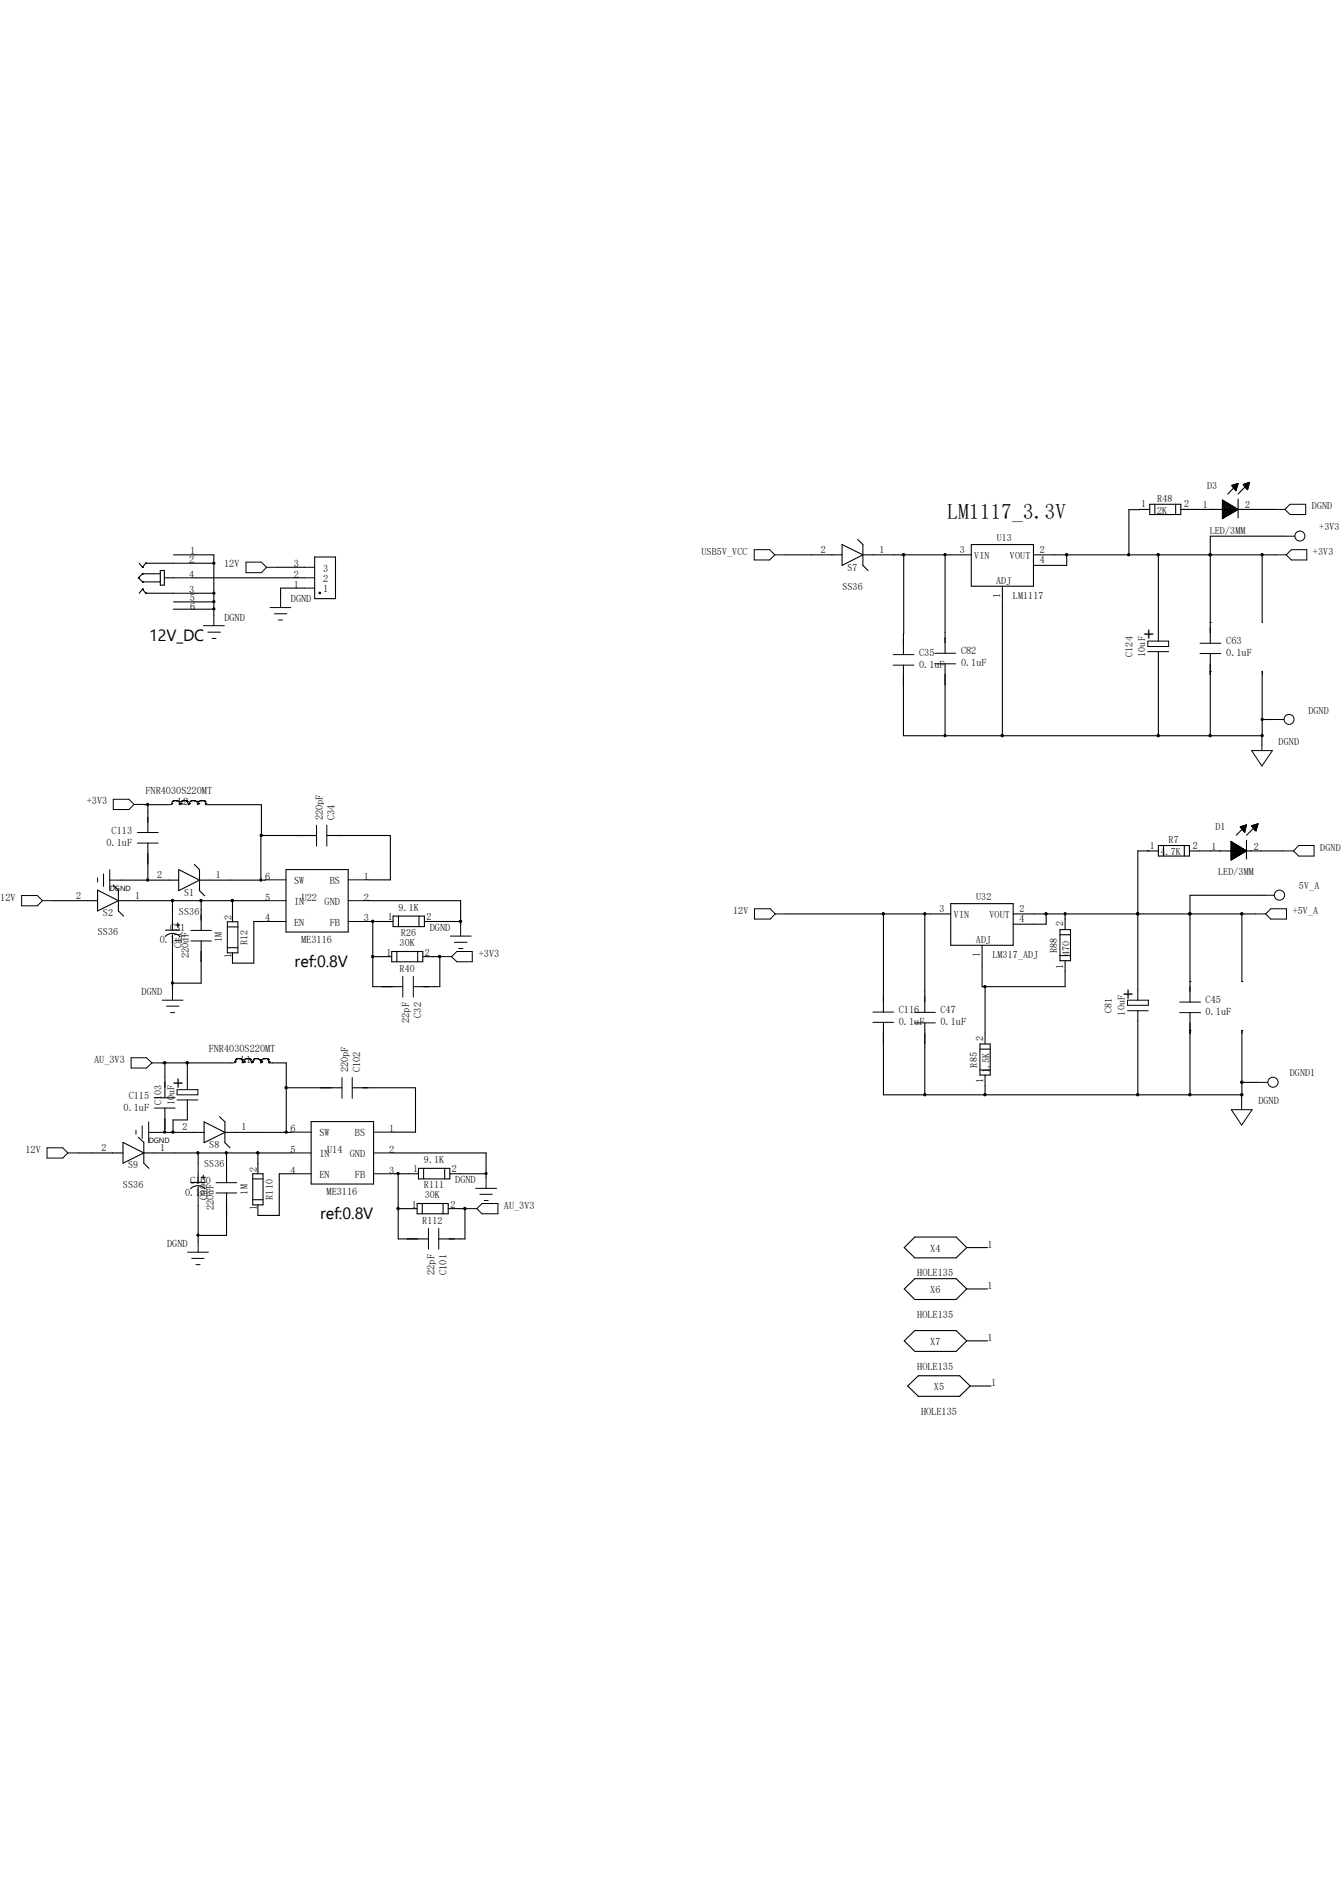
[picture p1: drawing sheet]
<svg xmlns="http://www.w3.org/2000/svg" width="210mm" height="297mm" viewBox="0 0 210 297" stroke-linecap="round" stroke-linejoin="round" font-family="sans-serif">
<g fill="none" stroke="#000" stroke-width=".17">
<path d="M180 79h4.9v1.6h-4.9zM180 79.8h-3.2v7.1M180.8 79v1.6M184.1 79v1.6M184.9 79.8h14.7M191.4 78.3l2.5 1.5-2.5 1.4zM191.4 79.9h2.3M191.4 78.7h.8v2.1M191.4 79h1.3v1.5M191.4 79.7h2.4M191.4 79.5h2.1M191.4 79.4h1.8"/>
<path d="M191.4 79.2h1.6M191.4 78.9h1M191.4 78.5h.5M191.4 78.4h.2M191.5 78.4v2.8M191.7 78.5v2.6M191.8 78.5v2.4M192 78.7v2.2M192.3 78.9v1.8M192.5 79v1.6M192.8 79.1v1.3M192.9 76l1-.3-.4 1.1z"/>
<path d="M193 76v.1h.8M193 79.2v1.1M193.1 76.3h.6M193.1 75.9h.7M193.1 75.9v.4M193.1 79.3v.9M193.2 76.5h.5M193.3 75.9v.6M193.3 79.4v.7M193.3 76.6h.3M193.5 79.5v.5h-2.1M193.5 75.8v1h.1"/>
<path d="M193.6 75.8h.3M193.6 75.7v1M193.6 79.6v.3M193.8 75.7v.4M193.8 79.7v.1M193.9 78.1v3M193.9 75.7l-1.6 1.6M194.7 75.9l1-.4-.3 1.2zM194.7 75.8v.1h.9M194.9 76.1h.6M194.9 75.8h.7M194.9 75.7v.5"/>
<path d="M195 76.3h.5M195.1 75.7v.7M195.1 76.5h.3M195.2 75.6v1h.2M195.4 75.6h.3M195.4 75.6v.9M195.5 75.7l-1.6 1.6M195.6 75.6v.3M21.7 90.5h.1M21.7 90.5l.6 .6M21.8 88.2l.5 .6M22.3 92.2h.1"/>
<path d="M22.3 89.8h.1M22.3 91.1h.1M22.3 88.8h.1M22.3 92.2l.5 .7M22.3 92.2l-.5 .7M22.3 89.8h2.8M22.3 89.8l-.6 .7M22.3 91.1h2.8M22.8 92.9h.1M22.8 88.2h.1M22.8 92.9h4.4M22.8 88.2h4.4"/>
<path d="M22.8 88.2l-.5 .6M25.1 89.3h.6v2.3h-.6zM25.7 90.5h1.5M27.1 95.4h6.4M27.2 86.9h6.3v9.5M27.2 94.2h6.3M30.4 90.5h17.3M30.4 92.9h3.1M30.4 88.2h3.1M33.5 88.2h.1M33.5 92.9h.1M33.5 94.2h.1"/>
<path d="M33.5 95.4h.1M43.4 88.8h4.3M47.7 92.1h-3.8v1.4M49.3 87.2h3.2v6.5h-3.2zM123 86.9h8.9M131.9 85.3l3.2 1.6-3.2 1.6zM134.3 84.5l.8 .8v3.2l.8 .8M135.1 86.9h17M141.5 86.9v15.6M148 86.9v15.4M152.1 85.3h9.7v6.5h-9.7zM157 91.8v23.4"/>
<path d="M161.8 86.9h38M167 86.9v1.6h-5.2M181.4 86.9v13.5M189.5 97.5h.1M189.5 86.9h.1M191.4 81.2h.2M191.4 81h.4M191.4 80.8h.7M191.4 80.7h1M191.4 80.5h1.3M191.4 80.3h1.5M191.4 80.2h1.8"/>
<path d="M197.7 86.9v10.6M201.2 83.9h-11.7v16.8M141.5 104.1v11.1h56.2v-10.1v.5M148 103.9v11.3M181.4 102v13.2M189.5 105.1h.1M189.5 102.3v12.9M197.6 115.2v1.5M197.7 112.6h1.7M15.3 139.4l3.2 1.6-3.2 1.6zM17.7 138.6l.8 .8v3.2l.8 .8M18.8 137.8h9.2"/>
<path d="M22.6 125.9l3.6 .1M23.2 137.8h.1M23.2 126h.1M23.2 126v4.3M23.2 132v5.8M26.9 125.8h.1M26.9 125.8v.2M27 125.5h.1M27 125.5l-.1 .3M27.2 125.3h.1M27.2 125.3h.5M27.2 125.3l-.2 .2"/>
<path d="M27.5 125.3h.1M27.7 125.3h.1M27.7 125.3l.3 .2M28 136.1l3.2 1.7-3.2 1.6zM28 125.5h.1M28 125.5l.2 .3M28.2 125.8h.1M28.2 125.8v.2l.2-.2M28.4 125.5h.1M28.4 125.8h.1M28.4 125.5v.3M28.7 125.3h.1"/>
<path d="M28.7 125.3h.5M28.7 125.3l-.3 .2M28.8 125.3h.1M29.2 125.3h.1M29.2 125.3l.1 .2M29.3 125.5h.1M29.3 125.5l.2 .3M29.5 125.8h.1M29.5 125.8v.2M29.6 125.8h.1M29.6 125.8v.2M29.8 125.5h.1"/>
<path d="M29.8 125.5l-.2 .3M30 125.3h.1M30 125.3h.4M30 125.3l-.2 .2M30.3 125.3h.1M30.4 125.3h.1M30.4 125.3l.4 .2M30.4 135.3l.8 .8v3.3l.8 .9M30.8 125.5h.1M30.8 125.5l.1 .3M30.9 125.8h.1M30.9 125.8v.2l.2-.2"/>
<path d="M31.1 125.5h.1M31.1 125.8h.1M31.1 125.5v.3M31.4 125.3h.1M31.4 125.3h.5M31.4 125.3l-.3 .2M31.6 125.3h.1M31.9 125.3h.1M31.9 125.3l.2 .2M32.1 125.5h.1M32.1 125.5l.1 .3M32.2 125.8h.1"/>
<path d="M32.2 125.8v.2M32.7 126h8.2v4.8M40.9 130.8h.1M41.5 137.8h-10.3M44.8 136.1h9.7v9.8h-9.7zM49.6 130.8h-8.7v7M51.2 130.8h9.9v7h-3.3M179.7 133.2h.1M181.4 132.4h4.9v1.6h-4.9zM181.4 133.2h-3.2v23.4M182.2 132.4v1.6M185.5 132.4v1.6"/>
<path d="M186.3 133.2h14.6M192.8 131.7v2.9M192.8 132.2h.8v2M192.8 131.7l2.4 1.5-2.4 1.5zM192.8 134.5h.2M192.8 134.2h.7M192.8 133.9h1.3M192.8 133.7h1.6M192.8 133.4h2.1M192.8 132.8h1.6v.8M192.8 133.1h2.2M192.8 132.9h1.9"/>
<path d="M192.8 132.6h1.4M192.8 132.4h1.1M192.8 132.1h.5M192.8 132h.3M193 131.9v2.6M193.1 132v2.5M193.3 132.1v2.3h-.5M193.5 132.2v2M193.8 132.4v1.6h-1M193.9 132.5v1.4M194.1 132.5v1.4M194.2 129.5l1-.3-.3 1.1z"/>
<path d="M194.2 129.5h.9M194.3 129.4v.1M194.3 132.6v1.2M194.4 129.7h.7M194.4 129.4v.3M194.5 129.8h.5M194.6 132.8v.8h-1.8M194.7 129.3v.8M194.7 133v.5M194.7 130.1h.2M194.9 129.2v1.1M194.9 133v.3"/>
<path d="M195.1 129.2v.4M195.1 133.1v.2M195.1 129.2h.1M195.2 131.6v2.9M195.2 129.3h-.6v.7h.4M195.2 129.2l-1.6 1.6M196 129.3h.9M196 129.3l1-.4-.3 1.2zM196.1 129.3v.1M196.1 129.5h.8M196.2 129.2v.3M196.3 129.7h.5"/>
<path d="M196.4 129.8h.4M196.4 129.2v.6M196.4 129.2h.6M196.5 130h.3M196.6 129.1v.9M196.7 129.1v1M196.8 129.2l-1.6 1.6M197 129h-.1v.5M8.3 141h7M18.5 141h23M25.9 146.6a1.61 1.61 0 0 1 2.2 0v.1M25.9 145.6h2.3"/>
<path d="M27 141v1.7M27 144.3v1.3M27 146.3v1.3M27 149.2v5.7M27.5 144.8h.7M27.9 144.5v.7M31.5 141v4.7M31.5 147.3v6.6h-4.5M35.6 144.3h1.7v4.9h-1.7zM35.6 148.4h1.7M35.6 145.1h1.7M36.4 141v3.3"/>
<path d="M41.5 144.3h-1.7v6.5h-3.4v-1.6M57.8 144.3h3.8M57.8 141h14.3v3.9M58.4 149.8h2.9M58.4 144.3v10.2h4.7M61.3 149h4.9v1.6h-4.9zM61.6 143.4h4.9v1.7h-4.9zM62.1 149v1.6M62.4 143.4v1.7M65.4 149v1.6M65.6 143.4v1.7M66.2 149.8h2.9"/>
<path d="M66.5 144.3h5.6M68.9 149.8v4.7h-4.2M123.1 143.1h25.8M138.3 143.1v15.4M144.8 143.1v15.4M148.9 141.5h9.8v6.5h-9.8zM153.8 148v6.5h13v-4.1M154.3 154.5v8.9M158.7 143.1h37.9M163.8 143.1v1.6h-5.1M166 145.5h1.6v4.9h-1.6zM166 149.6h1.6"/>
<path d="M166 146.3h1.6M166.8 143.1v2.4M178.2 143.1h.1M178.2 158.2v13.2M186.4 153.7h.1M186.4 143.1h.1M186.4 158.5v12.9M194.5 153.7h.1M194.5 143.1v10.6M198 140.2h-11.6v16.7M19.3 178.9l3.2 1.6-3.2 1.6zM21.7 178.1l.8 .8v3.2l.8 .8"/>
<path d="M24.9 177.3h7.1M25.4 166.4h10.7M25.8 166.4h.1M25.8 166.4v5.5M25.8 173.5v3.8M27.1 177.3h.1M29.3 166.4v4.2M29.3 172.2v3.1h-2.2v2M32 175.6l3.2 1.7-3.2 1.6zM34.4 174.8l.8 .8v3.3l.8 .8M36.8 166.2h.1M36.8 166.2v.2"/>
<path d="M36.9 165.9h.1M36.9 165.9l-.1 .3M37.1 165.7h.1M37.1 165.7h.5M37.1 165.7l-.2 .2M37.4 165.7h.1M37.6 165.7h.1M37.6 165.7l.3 .2M37.9 165.9h.1M37.9 165.9l.2 .3M38.1 166.2h.1M38.1 166.2v.2l.1-.2"/>
<path d="M38.2 165.9h.1M38.2 166.2h.1M38.2 165.9v.3M38.6 165.7h.1M38.6 165.7h.4M38.6 165.7l-.4 .2M38.7 165.7h.1M39 165.7h.1M39 165.7l.2 .2M39.2 165.9h.1M39.2 165.9l.2 .3M39.4 166.2h.1"/>
<path d="M39.4 166.2v.2M39.5 166.2h.1M39.5 166.2v.2M39.7 165.9h.1M39.7 165.9l-.2 .3M39.8 165.7h.1M39.8 165.7h.5M39.8 165.7l-.1 .2M40.2 165.7h.1M40.3 165.7h.1M40.3 165.7l.4 .2M40.7 165.9h.1"/>
<path d="M40.7 165.9l.2 .3M40.9 166.2h.1M40.9 166.2v.2l.1-.2M41 165.9h.1M41 166.2h.1M41 165.9v.3M41.3 165.7h.1M41.3 165.7h.5M41.3 165.7l-.3 .2M41.5 165.7h.1M41.8 165.7h.1M41.8 165.7l.2 .2"/>
<path d="M42 165.9h.1M42 165.9l.1 .3M42.1 166.2h.1M42.1 166.2v.2M42.6 166.4h2.2v10.9M44.8 170.3h8.8M45.5 177.2l-10.3 .1M48.7 175.6h9.8v9.8h-9.8zM55.2 170.3h9.9v6.9h-3.3M138.3 160.1v11.3h56.2v-10.1M144.8 160.1v11.3M153.5 163.4h1.6v4.9h-1.6z"/>
<path d="M153.5 167.5h1.6M153.5 164.3h1.6M154.3 168.3v3.1M186.4 161.3h.1M194.4 171.4v1.5M194.5 169.5h.1M194.5 161.3h.1M194.5 169.5h2.4M12.3 180.5h7M22.5 180.5h23M29.9 186.1a1.52 1.52 0 0 1 2.2 0M29.9 185.1h2.3"/>
<path d="M31 180.5v1.7M31 183.8v1.3M31 185.8v1.3M31 188.7v5.7M31.5 184.3h.7M31.8 184v.6M35.5 180.5v4.7M35.5 186.8v6.6h-4.5M39.6 183.8h1.6v4.8h-1.6zM39.6 187.8h1.6M39.6 184.6h1.6M40.4 180.5v3.3"/>
<path d="M45.5 183.8h-1.8v6.5h-3.3v-1.7M61.8 183.8h3.7M61.8 180.5h14.3v3.9M62.4 189.2h2.9M62.4 183.8v10.2h4.7M65.3 188.4h4.9v1.6h-4.9zM65.5 182.9h4.9v1.7h-4.9zM66.1 188.4v1.6M66.3 182.9v1.7M69.4 188.4v1.6M69.6 182.9v1.7M70.2 189.2h2.9"/>
<path d="M70.4 183.8h5.7M72.8 189.2v4.8h-4.1M143.3 193.7h6.4l1.7 1.6-1.7 1.6h-6.4l-1.7-1.6zM151.4 195.3h3.2M141.6 201.8l1.7-1.6h6.4l1.7 1.6-1.7 1.7h-6.4zM141.6 209.9l1.7-1.6h6.4l1.7 1.6-1.7 1.7h-6.4zM142.2 217l1.6-1.6h6.5l1.6 1.6-1.6 1.6h-6.5zM151.4 201.8h3.2M151.4 209.9h3.2M151.9 217h3.3"/>
<circle cx="50.1" cy="92.8" r=".13"/>
</g>
<g fill="none" stroke="#000" stroke-width=".16">
<path d="M199.6 79.8h1.6M202 79h2.5v1.6h-2.5l-.8-.8zM27.2 90.5h3.2M27.2 92.9h3.2M27.2 88.2h3.2M31.9 98h3.2M32.6 99h1.9M33.2 99.9h.6M33.5 96.4v1.6M38.5 88h2.4l.8 .8-.8 .9h-2.4zM41.7 88.8h1.7M42.3 95.1h3.3"/>
<path d="M43 96.1h1.9M43.6 97.1h.6M43.9 93.5v1.6M47.7 90.5h1.6M47.7 92.1h1.6M47.7 88.8h1.6M118.1 86.1h2.4l.8 .8-.8 .8h-2.4zM121.3 86.9h1.7M199.8 86.9h1.6M201.2 83.9h1.6M202.2 86.1h2.4v1.6h-2.4l-.8-.8zM139.9 102.5h3.2"/>
<path d="M139.9 104.1h3.2M146.4 102.3h3.2M146.4 103.9h3.2M179.7 102h3.3M179.7 100.4h3.3v.8h-3.3zM187.9 100.7h3.3M187.9 102.3h3.3M196 117.5h3.3l-1.7 2.4zM197.6 116.7v.8M199.4 112.6h1.7M15.3 137.5v.6M16.2 136.8v2"/>
<path d="M17.2 137.8h1.6M17.2 136.1v3.3M17.7 125.1h2.5l.8 .8-.8 .8h-2.5zM21 125.9h1.6M21.5 130.3h3.3M21.5 132h3.3M26.2 126h.5M32.2 126h.5M41.5 137.8h3.3M49.6 129.2v3.3M51.2 129.2v3.3M54.5 137.8h3.3"/>
<path d="M200.9 133.2h1.7M203.4 132.4h2.4v1.6h-2.4l-.8-.8zM3.4 140.2h2.4l.8 .8-.8 .8h-2.4zM6.6 141h1.7M25.4 156.6h3.3M26.1 157.5h1.9M26.7 158.5h.6M27 142.7v1.6M27 147.6v1.6M27 154.9v1.7M29.9 145.7h3.2M29.9 147.3h3.2"/>
<path d="M41.5 141h3.3M41.5 144.3h3.3M54.5 141h3.3M54.5 144.3h3.3M63.1 152.9v3.2M64.7 152.9v3.2M69.1 149.8h1.6M70.5 146.6h3.3M70.7 149.8l.8-.8h2.5v1.6h-2.5zM71.2 147.5h1.9M71.8 148.5h.7M72.1 144.9v1.7"/>
<path d="M118.2 142.3h2.4l.8 .8-.8 .8h-2.4zM121.4 143.1h1.7M136.7 158.5h3.3M143.2 158.5h3.3M176.6 158.2h3.2M176.6 156.6h3.2v.8h-3.2zM184.7 156.9h3.3M184.7 158.5h3.3M196.6 143.1h1.6M198 140.2h1.6M199 142.3h2.5v1.6h-2.5l-.8-.8zM7.4 179.7h2.4l.8 .8-.8 .8h-2.4z"/>
<path d="M20.5 165.6h2.4l.9 .8-.9 .8h-2.4zM21.3 177v.6M22.3 176.3v1.9M23.3 177.3h1.6M23.3 175.6v3.3M23.8 166.4h1.6M24.2 171.9h3.2M24.2 173.5h3.2M27.7 172.2h3.3M27.7 170.6h3.3v.8h-3.3zM36.1 166.4h.5M42.1 166.4h.5"/>
<path d="M45.5 177.2h3.2M53.6 168.7v3.3M55.2 168.7v3.3M58.5 177.2h3.3M136.7 160.1h3.3M143.2 160.1h3.3M192.8 173.7h3.3l-1.7 2.4zM194.4 172.9v.8M196.9 169.5h1.6M10.6 180.5h1.7M29.4 196h3.2M30 197h2"/>
<path d="M30.7 198h.6M31 182.2v1.6M31 187.1v1.6M31 194.4v1.6M33.8 185.2h3.3M33.8 186.8h3.3M45.5 180.5h3.2M45.5 183.8h3.2M58.5 180.5h3.3M58.5 183.8h3.3M67.1 192.3v3.3M68.7 192.3v3.3"/>
<path d="M73.1 189.2h1.6M74.5 186.1h3.3M74.7 189.2l.8-.8h2.5v1.6h-2.5zM75.1 187h2M75.8 188h.7M76.1 184.4v1.7"/>
<circle cx="33.5" cy="92.9" r=".17"/>
<circle cx="33.5" cy="94.2" r=".17"/>
<circle cx="33.5" cy="95.3" r=".17"/>
<circle cx="33.5" cy="88.2" r=".17"/>
<circle cx="141.5" cy="86.8" r=".19"/>
<circle cx="148" cy="86.8" r=".18"/>
<circle cx="167" cy="86.8" r=".19"/>
<circle cx="176.7" cy="86.8" r=".18"/>
<circle cx="181.4" cy="86.8" r=".19"/>
<circle cx="189.5" cy="86.8" r=".19"/>
<circle cx="197.6" cy="86.8" r=".18"/>
<circle cx="203.6" cy="83.9" r=".78"/>
<circle cx="148" cy="115.2" r=".18"/>
<circle cx="157" cy="115.2" r=".19"/>
<circle cx="181.4" cy="115.2" r=".19"/>
<circle cx="189.5" cy="115.2" r=".19"/>
<circle cx="197.6" cy="112.6" r=".18"/>
<circle cx="197.6" cy="115.2" r=".18"/>
<circle cx="201.9" cy="112.6" r=".78"/>
<circle cx="23.1" cy="137.8" r=".18"/>
<circle cx="23.1" cy="125.9" r=".17"/>
<circle cx="40.8" cy="137.8" r=".18"/>
<circle cx="40.9" cy="130.8" r=".19"/>
<circle cx="27" cy="153.9" r=".18"/>
<circle cx="27" cy="141" r=".18"/>
<circle cx="31.5" cy="141" r=".19"/>
<circle cx="36.4" cy="141" r=".19"/>
<circle cx="58.4" cy="144.3" r=".19"/>
<circle cx="58.4" cy="149.8" r=".19"/>
<circle cx="68.8" cy="149.7" r=".18"/>
<circle cx="72.1" cy="144.3" r=".19"/>
<circle cx="138.3" cy="143.1" r=".19"/>
<circle cx="144.8" cy="143.1" r=".18"/>
<circle cx="154.3" cy="154.5" r=".18"/>
<circle cx="163.8" cy="143.1" r=".19"/>
<circle cx="166.8" cy="143.1" r=".18"/>
<circle cx="178.2" cy="143.1" r=".19"/>
<circle cx="186.3" cy="143.1" r=".19"/>
<circle cx="194.5" cy="143.1" r=".19"/>
<circle cx="200.4" cy="140.2" r=".8"/>
<circle cx="25.8" cy="166.4" r=".18"/>
<circle cx="25.8" cy="177.2" r=".17"/>
<circle cx="27.1" cy="177.3" r=".18"/>
<circle cx="29.3" cy="166.4" r=".19"/>
<circle cx="44.8" cy="170.3" r=".19"/>
<circle cx="44.8" cy="177.3" r=".18"/>
<circle cx="144.8" cy="171.4" r=".18"/>
<circle cx="154.2" cy="171.4" r=".19"/>
<circle cx="178.2" cy="171.4" r=".19"/>
<circle cx="186.3" cy="171.4" r=".19"/>
<circle cx="194.5" cy="169.4" r=".19"/>
<circle cx="194.5" cy="171.4" r=".19"/>
<circle cx="199.4" cy="169.4" r=".8"/>
<circle cx="31" cy="180.5" r=".18"/>
<circle cx="31" cy="193.4" r=".17"/>
<circle cx="35.4" cy="180.5" r=".18"/>
<circle cx="40.4" cy="180.5" r=".19"/>
<circle cx="62.3" cy="189.2" r=".19"/>
<circle cx="62.3" cy="183.7" r=".18"/>
<circle cx="72.8" cy="189.2" r=".19"/>
<circle cx="76.1" cy="183.7" r=".17"/>
</g>
<g fill="#000">
<circle cx="33.5" cy="92.9" r=".17"/>
<circle cx="33.5" cy="94.2" r=".17"/>
<circle cx="33.5" cy="95.3" r=".17"/>
<circle cx="33.5" cy="88.2" r=".17"/>
<circle cx="141.5" cy="86.8" r=".19"/>
<circle cx="148" cy="86.8" r=".18"/>
<circle cx="167" cy="86.8" r=".19"/>
<circle cx="176.7" cy="86.8" r=".18"/>
<circle cx="181.4" cy="86.8" r=".19"/>
<circle cx="189.5" cy="86.8" r=".19"/>
<circle cx="197.6" cy="86.8" r=".18"/>
<circle cx="148" cy="115.2" r=".18"/>
<circle cx="157" cy="115.2" r=".19"/>
<circle cx="181.4" cy="115.2" r=".19"/>
<circle cx="189.5" cy="115.2" r=".19"/>
<circle cx="197.6" cy="112.6" r=".18"/>
<circle cx="197.6" cy="115.2" r=".18"/>
<circle cx="23.1" cy="137.8" r=".18"/>
<circle cx="23.1" cy="125.9" r=".17"/>
<circle cx="40.8" cy="137.8" r=".18"/>
<circle cx="40.9" cy="130.8" r=".19"/>
<circle cx="27" cy="153.9" r=".18"/>
<circle cx="27" cy="141" r=".18"/>
<circle cx="31.5" cy="141" r=".19"/>
<circle cx="36.4" cy="141" r=".19"/>
<circle cx="58.4" cy="144.3" r=".19"/>
<circle cx="58.4" cy="149.8" r=".19"/>
<circle cx="68.8" cy="149.7" r=".18"/>
<circle cx="72.1" cy="144.3" r=".19"/>
<circle cx="138.3" cy="143.1" r=".19"/>
<circle cx="144.8" cy="143.1" r=".18"/>
<circle cx="154.3" cy="154.5" r=".18"/>
<circle cx="163.8" cy="143.1" r=".19"/>
<circle cx="166.8" cy="143.1" r=".18"/>
<circle cx="178.2" cy="143.1" r=".19"/>
<circle cx="186.3" cy="143.1" r=".19"/>
<circle cx="194.5" cy="143.1" r=".19"/>
<circle cx="25.8" cy="166.4" r=".18"/>
<circle cx="25.8" cy="177.2" r=".17"/>
<circle cx="27.1" cy="177.3" r=".18"/>
<circle cx="29.3" cy="166.4" r=".19"/>
<circle cx="44.8" cy="170.3" r=".19"/>
<circle cx="44.8" cy="177.3" r=".18"/>
<circle cx="144.8" cy="171.4" r=".18"/>
<circle cx="154.2" cy="171.4" r=".19"/>
<circle cx="178.2" cy="171.4" r=".19"/>
<circle cx="186.3" cy="171.4" r=".19"/>
<circle cx="194.5" cy="169.4" r=".19"/>
<circle cx="194.5" cy="171.4" r=".19"/>
<circle cx="31" cy="180.5" r=".18"/>
<circle cx="31" cy="193.4" r=".17"/>
<circle cx="35.4" cy="180.5" r=".18"/>
<circle cx="40.4" cy="180.5" r=".19"/>
<circle cx="62.3" cy="189.2" r=".19"/>
<circle cx="62.3" cy="183.7" r=".18"/>
<circle cx="72.8" cy="189.2" r=".19"/>
<circle cx="76.1" cy="183.7" r=".17"/>
</g>
<text font-size="3.4" x="148.3" y="81.3">LM1117_3.3V</text>
<g font-size="3.1">
<text x="181.1" y="100.1" transform="rotate(-90 181.1 100.1)">+</text>
<text x="177.8" y="156.3" transform="rotate(-90 177.8 156.3)">+</text>
<text x="29" y="170.3" transform="rotate(-90 29 170.3)">+</text>
</g>
<g font-size="2.5">
<text x="23.4" y="100.4">12V_DC</text>
<text x="46.1" y="151.4">ref:0.8V</text>
<text x="50.1" y="190.8">ref:0.8V</text>
</g>
<g font-size="1.6">
<text x="189" y="76.5">D3</text>
<text x="178.7" y="79.4">1</text>
<text x="181.2" y="80.4">2K</text>
<text x="181.2" y="78.5">R48</text>
<text x="185.4" y="79.4">2</text>
<text x="188.3" y="79.6">1</text>
<text x="189.4" y="83.6">LED/3MM</text>
<text x="195" y="79.6">2</text>
<text x="205.4" y="79.8">DGND</text>
<text x="206.6" y="83">+3V3</text>
<text x="29.6" y="88.2">2</text>
<text x="29.8" y="86.7">1</text>
<text x="35.1" y="88.8">12V</text>
<text x="46" y="88.8">3</text>
<text x="50.6" y="89.5">3</text>
<text x="109.9" y="86.9">USB5V_VCC</text>
<text x="128.5" y="86.6">2</text>
<text x="132.7" y="89.3">S7</text>
<text x="137.7" y="86.6">1</text>
<text x="150.3" y="86.6">3</text>
<text x="152.6" y="87.5">VIN</text>
<text x="156.1" y="84.8">U13</text>
<text x="158.2" y="87.5">VOUT</text>
<text x="162.8" y="86.6">2</text>
<text x="162.8" y="88.2">4</text>
<text x="205.6" y="86.9">+3V3</text>
<text x="29.6" y="90.5">4</text>
<text x="29.6" y="92.9">3</text>
<text x="29.7" y="94.1">5</text>
<text x="29.8" y="95.5">6</text>
<text x="45.6" y="94.3">DGND</text>
<text x="46" y="92.1">1</text>
<text x="46" y="90.5">2</text>
<text x="50.6" y="92.8">1</text>
<text x="50.6" y="91.1">2</text>
<text x="131.9" y="92.3">SS36</text>
<text x="156" y="91.5">ADJ</text>
<text x="156.6" y="93.6" transform="rotate(-90 156.6 93.6)">1</text>
<text x="158.6" y="93.8">LM1117</text>
<text x="35.1" y="97.2">DGND</text>
<text x="192" y="100.8">C63</text>
<text x="143.9" y="102.7">C35</text>
<text x="143.9" y="104.6">0.1uF</text>
<text x="150.5" y="102.4">C82</text>
<text x="150.5" y="104.3">0.1uF</text>
<text x="177.3" y="102.8" transform="rotate(-90 177.3 102.8)">C124</text>
<text x="179.3" y="102.8" transform="rotate(-90 179.3 102.8)">10uF</text>
<text x="192" y="102.7">0.1uF</text>
<text x="204.9" y="111.7">DGND</text>
<text x="200.2" y="116.7">DGND</text>
<text x="13.6" y="125.9">+3V3</text>
<text x="22.8" y="124.2">FNR4030S220MT</text>
<text x="27.9" y="126">L2</text>
<text x="17.5" y="130.6">C113</text>
<text x="50.5" y="128.4" transform="rotate(-90 50.5 128.4)">220pF</text>
<text x="52.4" y="128.4" transform="rotate(-90 52.4 128.4)">C34</text>
<text x="183" y="132">R7</text>
<text x="190.3" y="130">D1</text>
<text x="16.7" y="132.4">0.1uF</text>
<text x="24.6" y="137.5">2</text>
<text x="33.8" y="137.5">1</text>
<text x="41.5" y="137.8">6</text>
<text x="57" y="137.8">1</text>
<text x="180.1" y="132.9">1</text>
<text x="181.7" y="133.9">4.7K</text>
<text x="186.8" y="132.9">2</text>
<text x="189.7" y="133">1</text>
<text x="190.8" y="137">LED/3MM</text>
<text x="196.3" y="133">2</text>
<text x="206.8" y="133.2">DGND</text>
<text x="0" y="141">12V</text>
<text x="11.9" y="140.7">2</text>
<text x="16.1" y="143.4">S2</text>
<text x="21.2" y="140.7">1</text>
<text x="28" y="143.2">SS36</text>
<text x="28.8" y="140.3">S1</text>
<text x="36.2" y="144" transform="rotate(-90 36.2 144)">2</text>
<text x="41.5" y="141">5</text>
<text x="46.1" y="141.7">IN</text>
<text x="46.1" y="138.4">SW</text>
<text x="47.2" y="141">U22</text>
<text x="50.8" y="141.7">GND</text>
<text x="51.6" y="138.4">BS</text>
<text x="57" y="141">2</text>
<text x="62.4" y="142.6">9.1K</text>
<text x="114.8" y="143.1">12V</text>
<text x="147.2" y="142.8">3</text>
<text x="149.4" y="143.8">VIN</text>
<text x="152.9" y="141">U32</text>
<text x="154.9" y="143.8">VOUT</text>
<text x="159.6" y="142.8">2</text>
<text x="202.4" y="143.1">+5V_A</text>
<text x="203.4" y="139.2">5V_A</text>
<text x="15.3" y="146.4">SS36</text>
<text x="25" y="147.7">0.1uF</text>
<text x="26.6" y="145.8">C31</text>
<text x="28.4" y="148.4" transform="rotate(-90 28.4 148.4)">C11</text>
<text x="29.5" y="150" transform="rotate(-90 29.5 150)">220uF</text>
<text x="34.8" y="147.5" transform="rotate(-90 34.8 147.5)">1M</text>
<text x="36.2" y="150" transform="rotate(-90 36.2 150)">1</text>
<text x="38.7" y="148" transform="rotate(-90 38.7 148)">R12</text>
<text x="41.5" y="144.3">4</text>
<text x="46.1" y="144.9">EN</text>
<text x="47.2" y="147.7">ME3116</text>
<text x="51.6" y="144.9">FB</text>
<text x="57" y="144.3">3</text>
<text x="60.5" y="149.6">1</text>
<text x="60.7" y="144.1">1</text>
<text x="62.6" y="148.1">30K</text>
<text x="62.8" y="146.6">R26</text>
<text x="66.5" y="149.6">2</text>
<text x="66.8" y="144.1">2</text>
<text x="67.3" y="145.7">DGND</text>
<text x="75" y="149.8">+3V3</text>
<text x="152.8" y="147.7">ADJ</text>
<text x="153.5" y="149.8" transform="rotate(-90 153.5 149.8)">1</text>
<text x="155.4" y="150">LM317_ADJ</text>
<text x="159.6" y="144.4">4</text>
<text x="165.6" y="149.2" transform="rotate(-90 165.6 149.2)">R88</text>
<text x="166.5" y="145" transform="rotate(-90 166.5 145)">2</text>
<text x="167.5" y="149.7" transform="rotate(-90 167.5 149.7)">470</text>
<text x="22.2" y="155.7">DGND</text>
<text x="62.6" y="152.1">R40</text>
<text x="166.5" y="151.7" transform="rotate(-90 166.5 151.7)">1</text>
<text x="64.1" y="160.1" transform="rotate(-90 64.1 160.1)">22pF</text>
<text x="66" y="159.3" transform="rotate(-90 66 159.3)">C32</text>
<text x="140.8" y="158.6">C116</text>
<text x="140.8" y="160.5">0.1uF</text>
<text x="147.3" y="158.7">C47</text>
<text x="147.3" y="160.5">0.1uF</text>
<text x="174.1" y="158.6" transform="rotate(-90 174.1 158.6)">C81</text>
<text x="176.1" y="159" transform="rotate(-90 176.1 159)">10uF</text>
<text x="188.8" y="157.1">C45</text>
<text x="188.8" y="158.9">0.1uF</text>
<text x="14.7" y="166.4">AU_3V3</text>
<text x="32.7" y="164.7">FNR4030S220MT</text>
<text x="37.8" y="166.4">L1</text>
<text x="54.5" y="167.9" transform="rotate(-90 54.5 167.9)">220pF</text>
<text x="56.4" y="167.9" transform="rotate(-90 56.4 167.9)">C102</text>
<text x="153" y="167.1" transform="rotate(-90 153 167.1)">R85</text>
<text x="154" y="162.9" transform="rotate(-90 154 162.9)">2</text>
<text x="154.9" y="168" transform="rotate(-90 154.9 168)">1.5K</text>
<text x="19.3" y="173.9">0.1uF</text>
<text x="20.2" y="172">C115</text>
<text x="25.3" y="173" transform="rotate(-90 25.3 173)">C1</text>
<text x="25.3" y="171.4" transform="rotate(-90 25.3 171.4)">03</text>
<text x="27.3" y="173" transform="rotate(-90 27.3 173)">10</text>
<text x="27.3" y="171.4" transform="rotate(-90 27.3 171.4)">uF</text>
<text x="154" y="169.6" transform="rotate(-90 154 169.6)">1</text>
<text x="197.1" y="172.9">DGND</text>
<text x="202" y="168.5">DGND1</text>
<text x="28.6" y="177">2</text>
<text x="32.8" y="179.7">S8</text>
<text x="37.8" y="177">1</text>
<text x="45.5" y="177.2">6</text>
<text x="50" y="177.9">SW</text>
<text x="55.6" y="177.9">BS</text>
<text x="61" y="177.2">1</text>
<text x="4" y="180.5">12V</text>
<text x="15.9" y="180.2">2</text>
<text x="19.3" y="185.9">SS36</text>
<text x="20.1" y="182.9">S9</text>
<text x="25.1" y="180.2">1</text>
<text x="29.8" y="185.3">C100</text>
<text x="32" y="182.7">SS36</text>
<text x="40.2" y="183.4" transform="rotate(-90 40.2 183.4)">2</text>
<text x="45.5" y="183.8">4</text>
<text x="45.5" y="180.5">5</text>
<text x="50" y="184.4">EN</text>
<text x="50" y="181.2">IN</text>
<text x="51.2" y="180.5">U14</text>
<text x="54.8" y="181.2">GND</text>
<text x="55.6" y="184.4">FB</text>
<text x="61" y="180.5">2</text>
<text x="61" y="183.8">3</text>
<text x="64.7" y="183.6">1</text>
<text x="66.4" y="182.1">9.1K</text>
<text x="70.7" y="183.6">2</text>
<text x="71.3" y="185.2">DGND</text>
<text x="29" y="187.2">0.1uF</text>
<text x="32.4" y="187.8" transform="rotate(-90 32.4 187.8)">C99</text>
<text x="33.5" y="189.4" transform="rotate(-90 33.5 189.4)">220uF</text>
<text x="38.7" y="187" transform="rotate(-90 38.7 187)">1M</text>
<text x="40.2" y="189.5" transform="rotate(-90 40.2 189.5)">1</text>
<text x="42.7" y="187.8" transform="rotate(-90 42.7 187.8)">R110</text>
<text x="51.1" y="187.1">ME3116</text>
<text x="64.5" y="189.1">1</text>
<text x="66.1" y="191.6">R112</text>
<text x="66.4" y="186.1">R111</text>
<text x="66.5" y="187.6">30K</text>
<text x="70.5" y="189.1">2</text>
<text x="78.9" y="189.2">AU_3V3</text>
<text x="26.2" y="195.2">DGND</text>
<text x="145.7" y="196">X4</text>
<text x="154.6" y="195.3">1</text>
<text x="68" y="199.6" transform="rotate(-90 68 199.6)">22pF</text>
<text x="69.9" y="199.6" transform="rotate(-90 69.9 199.6)">C101</text>
<text x="143.6" y="199.8">HOLE135</text>
<text x="145.7" y="202.5">X6</text>
<text x="154.6" y="201.8">1</text>
<text x="143.6" y="206.3">HOLE135</text>
<text x="154.6" y="209.9">1</text>
<text x="143.6" y="214.4">HOLE135</text>
<text x="145.7" y="210.6">X7</text>
<text x="144.2" y="221.5">HOLE135</text>
<text x="146.3" y="217.7">X5</text>
<text x="155.2" y="217">1</text>
</g>
<g font-size="1.2">
<text x="17.2" y="139.4">DG</text>
<text x="18.8" y="139.4">ND</text>
<text x="23.3" y="178.9">DGND</text>
</g>
</svg>
